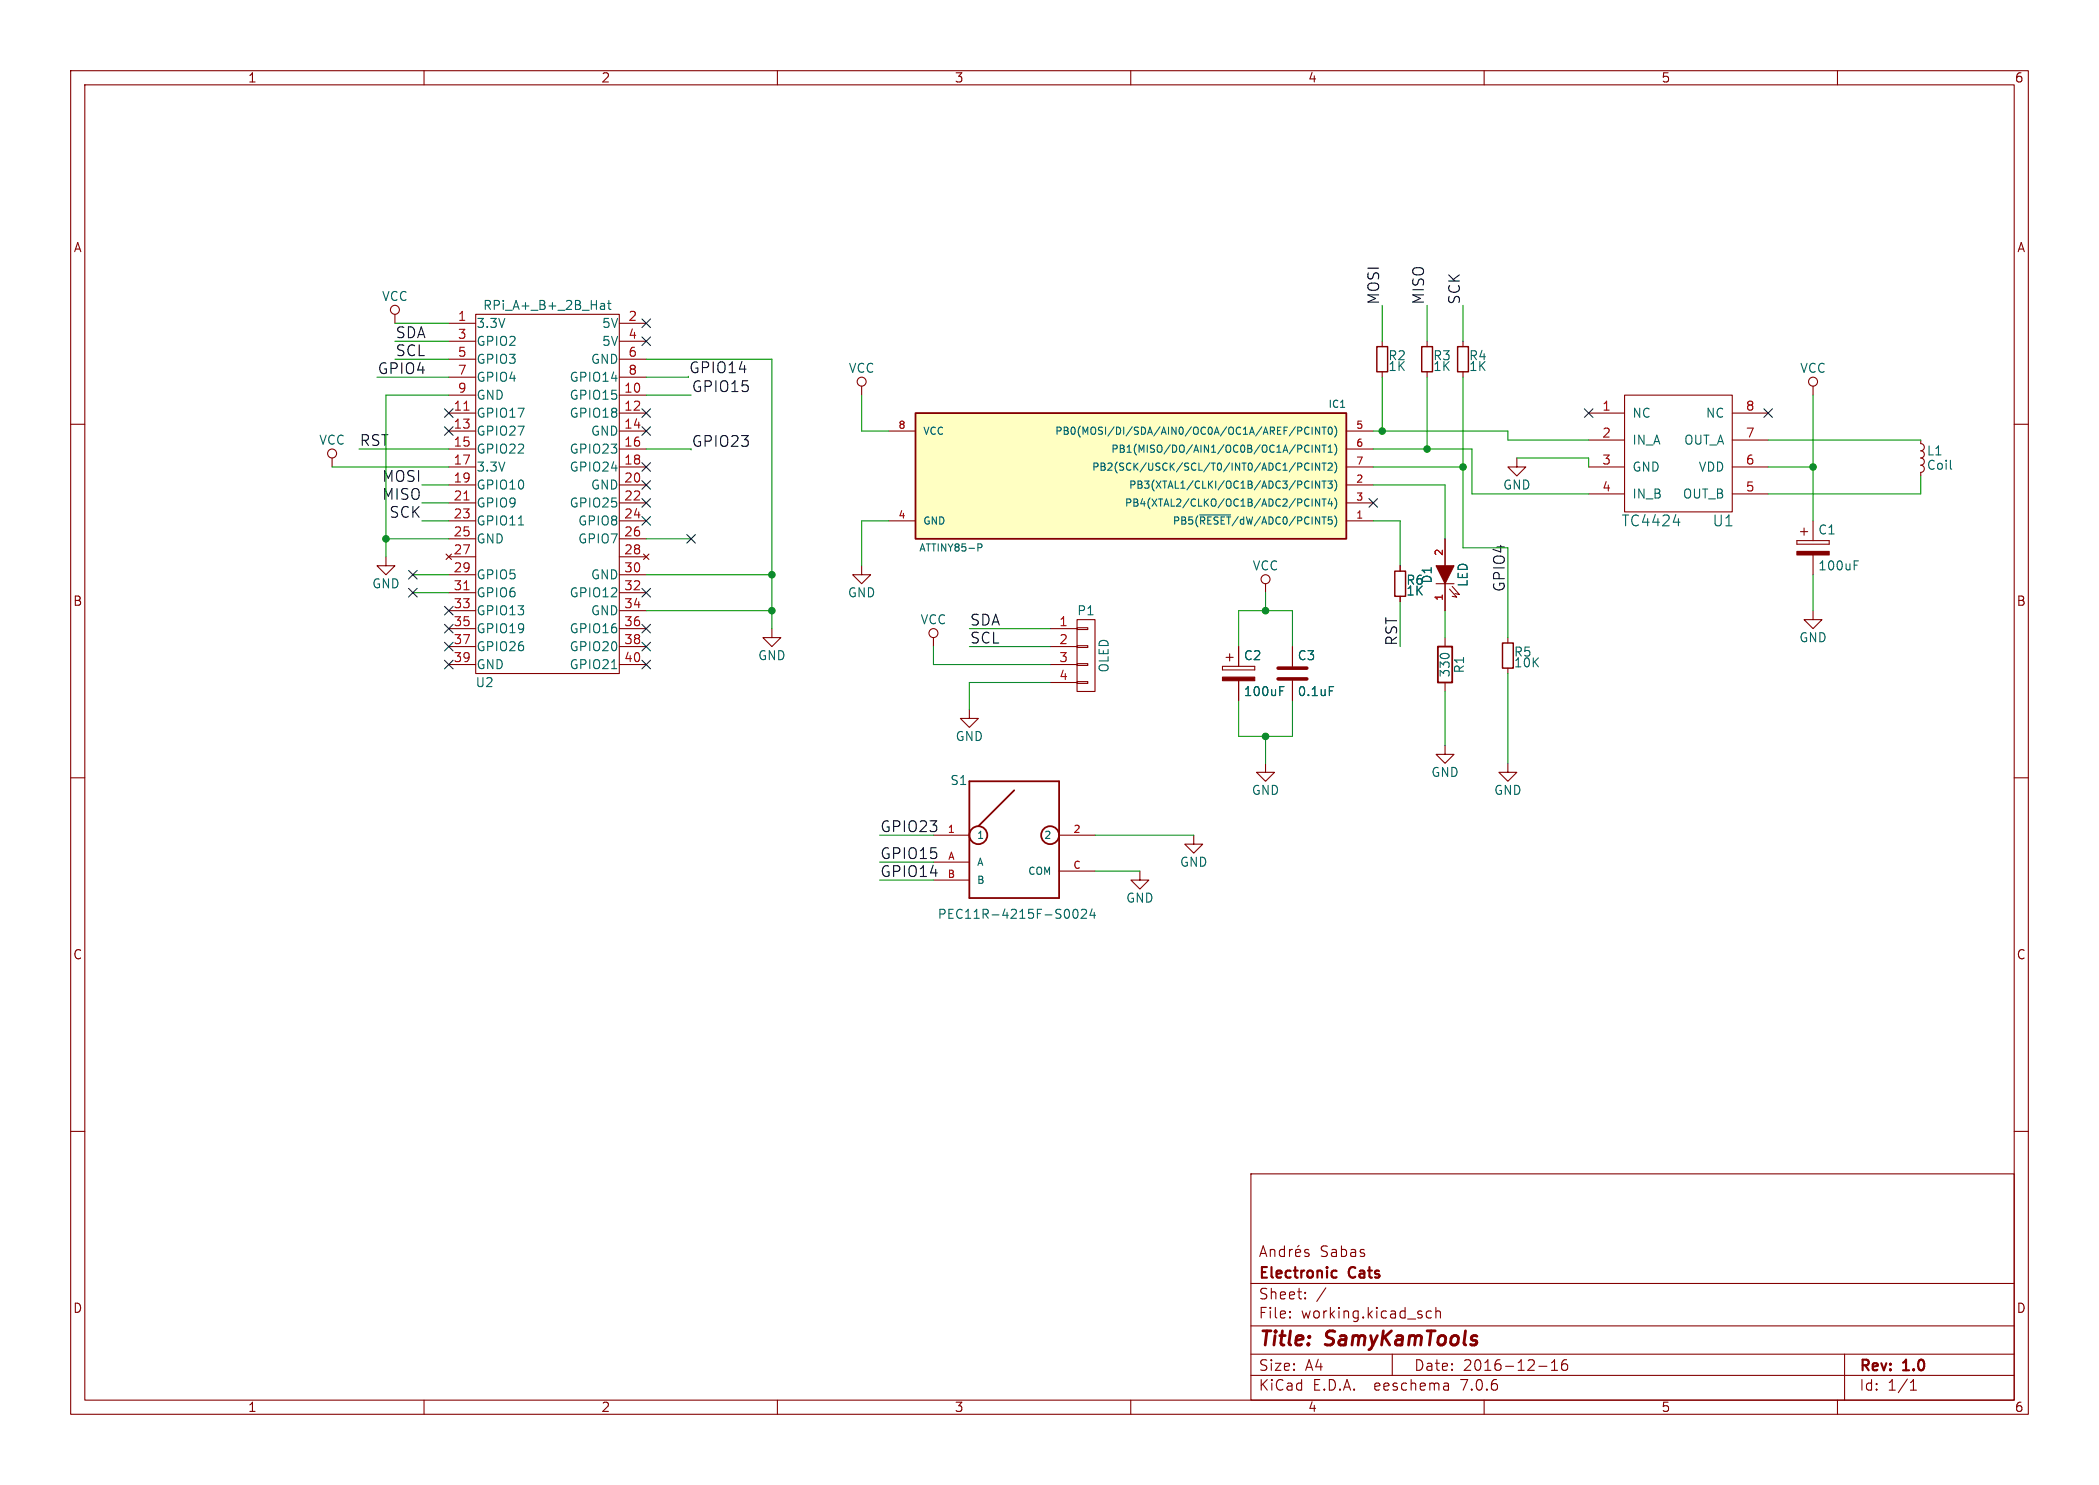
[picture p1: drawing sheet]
<svg xmlns="http://www.w3.org/2000/svg" width="297mm" height="210mm" viewBox="0 0 297 210" stroke-linecap="round" stroke-linejoin="round" font-family="sans-serif">
<g fill="none" stroke="#840000" stroke-width=".15">
<path d="M10 10h277v190h-277zM12 12h273v186h-273zM60 10v2M110 10v2M160 10v2M210 10v2M260 10v2M10 60h2M55.9 44.5v1.2M63.5 58.4h3.8M63.5 45.7h3.8M63.5 55.9h3.8"/>
<path d="M63.5 48.3h3.8M63.5 50.8h3.8M63.5 53.3h3.8M67.3 44.5h20.3v50.8h-20.3zM87.6 58.4h3.8M87.6 45.7h3.8M87.6 55.9h3.8M87.6 48.3h3.8M87.6 50.8h3.8M87.6 53.3h3.8M121.9 54.6v1.3M195.6 48.3v.7"/>
<path d="M195.6 52.6v.7M201.9 48.3v.7M201.9 52.6v.7M207 48.3v.7M207 52.6v.7M224.8 58.4h5.1M229.9 55.9h15.2v16.5h-15.2zM245.1 58.4h5.1M256.5 54.6v1.3M285 60h2M47 64.8v1.2M54.6 78.7v1.3h1.3l-1.3 1.3-1.3-1.3h1.3"/>
<path d="M63.1 78.4l.8 .7M63.5 73.7h3.8M63.5 68.6h3.8M63.5 71.1h3.8M63.5 61h3.8M63.5 63.5h3.8M63.5 66h3.8M63.5 76.2h3.8M63.5 78.7h3.8M63.9 78.4l-.8 .7M87.6 73.7h3.8M87.6 68.6h3.8"/>
<path d="M87.6 71.1h3.8M87.6 61h3.8M87.6 63.5h3.8M87.6 66h3.8M87.6 76.2h3.8M87.6 78.7h3.8M91.1 78.4l.7 .7M91.8 78.4l-.7 .7M125.7 73.7h3.8M125.7 61h3.8M190.5 73.7h3.8M190.5 68.6h3.8"/>
<path d="M190.5 71.1h3.8M190.5 61h3.8M190.5 63.5h3.8M190.5 66h3.8M204.5 76.2v3.8M214.6 64.8v1.2h1.3l-1.3 1.3-1.2-1.3h1.2M224.8 66h5.1M224.8 62.2h5.1M224.8 69.9h5.1M245.1 66h5.1M245.1 62.2h5.1M245.1 69.9h5.1"/>
<path d="M254.3 76.5v.5zM254.3 77h4.5zM254.3 76.5h4.5zM254.8 75.2h1M255.3 74.7v1M256.5 73.7v2.8M256.5 78.5v2.8M258.8 76.5v.5zM271.8 62.2v.5a.51 .51 0 0 1 .5 .5 .51 .51 0 0 1-.5 .6 .51 .51 0 0 1 .5 .5 .51 .51 0 0 1-.5 .5 .51 .51 0 0 1 .5 .5 .51 .51 0 0 1-.5 .5 .51 .51 0 0 1 .5 .5 .51 .51 0 0 1-.5 .5v.5M63.5 88.9h3.8M63.5 91.4h3.8M63.5 94h3.8"/>
<path d="M63.5 81.3h3.8M63.5 83.8h3.8M63.5 86.4h3.8M87.6 88.9h3.8M87.6 91.4h3.8M87.6 94h3.8M87.6 81.3h3.8M87.6 83.8h3.8M87.6 86.4h3.8M109.2 88.9v1.3h1.3l-1.3 1.2-1.3-1.2h1.3M121.9 80v1.3h1.3l-1.3 1.3-1.3-1.3h1.3M132.1 90.2v1.2"/>
<path d="M148.6 88.9h3.8M148.6 91.4h3.8M148.6 94h3.8M148.6 96.5h3.8M152.4 96.4h1.5v.2h-1.5zM152.4 93.9h1.5v.2h-1.5zM152.4 91.3h1.5v.3h-1.5zM152.4 88.8h1.5v.2h-1.5zM152.4 87.6h2.5v10.2h-2.5zM173 94.2v.5zM173 94.7h4.5zM173 94.2h4.5z"/>
<path d="M173.5 93h1M174 92.5v1M175.3 91.4v2.8M175.3 96.3v2.8M177.5 94.2v.5zM179.1 82.6v1.2M182.9 91.4v2.8M182.9 96.3v2.8M198.1 80v.8M198.1 84.3v.8M203.2 82.6h2.5M204.5 82.6v3.8"/>
<path d="M204.5 90.2v1.2M204.5 96.5v1.3M205.1 83.3l1 1.2-.6-.2M205.5 82.9l1 1.2-.6-.2M213.4 90.2v.7M213.4 94.5v.8M256.5 86.4v1.2h1.3l-1.3 1.3-1.2-1.3h1.2M10 110h2M132.1 118.1h5.1M137.2 100.3v1.3h1.2l-1.2 1.3-1.3-1.3h1.3M149.9 118.1h5M168.9 118.1v1.3h1.3l-1.3 1.3-1.3-1.3h1.3"/>
<path d="M179.1 108v1.2h1.2l-1.2 1.3-1.3-1.3h1.3M204.5 105.4v1.3h1.2l-1.2 1.3-1.3-1.3h1.3M213.4 108v1.2h1.2l-1.2 1.3-1.3-1.3h1.3M285 110h2M132.1 121.9h5.1M132.1 124.5h5.1M149.9 123.2h5M161.3 123.2v1.3h1.3l-1.3 1.2-1.3-1.2h1.3M10 160h2M285 160h2M177 166h108v32h-108zM178.2 177.7l.5-1.5 .5 1.5"/>
<path d="M178.4 177.3h.7M179.7 176.7v1M179.7 176.8a.37 .37 0 0 1 .7 .1v.8M181.7 176.8l-.4-.1-.3 .3v.4l.2 .2 .1 .1 .4-.1M181.7 176.2v1.5M182.5 176.7v1M182.9 176.7l-.3 .1-.1 .2M183.3 177.2l.7-.1v-.3l-.5-.1-.2 .2 .1 .7 .1 .1 .5-.1M183.8 176.1l-.2 .2M185.2 176.8l-.4-.1-.2 .2 .1 .2 .5 .2v.1v.2l-.2 .1-.4-.1M60 198v2M110 198v2"/>
<path d="M160 198v2M177 194.5h108M177 191.5h108M177 187.5h108M177 181.5h108M182.5 186.3h.1l-.1 .1M182.5 186.3v.1M182.5 185.5v.1M182.5 185.5h.1l-.1 .1M184.7 183.6v.1M184.7 183.6h-.1l.1 .1M184.7 182.8v.1"/>
<path d="M184.7 182.8h-.1l.1 .1M187.6 182.1l-1.3 2M197 191.5v3M202.5 185.5l-.4-.1-.3 .3v.4l.2 .2 .1 .1 .4-.1M203.2 185.5a.37 .37 0 0 1 .6 .1v.8M203.2 184.9v1.5M204.9 195.7l.1 .9M205 196.5l-.2 .1M205 196h-.2M210 198v2M217.7 193.2h1.2M219.5 193.8h.9"/>
<path d="M219.5 192.7l.5-.4v1.5M221.7 192.3a.59 .59 0 0 0-.7 .6v.6l.1 .2 .4 .1 .2-.1 .1-.5-.1-.3h-.5l-.2 .3M260 198v2M261 191.5v6.5M270.3 196.6h.9M270.3 195.5l.4-.4v1.5"/>
<circle cx="55.9" cy="43.8" r=".63"/>
<circle cx="121.9" cy="54" r=".63"/>
<circle cx="256.5" cy="54" r=".63"/>
<circle cx="47" cy="64.1" r=".63"/>
<circle cx="132.1" cy="89.5" r=".63"/>
<circle cx="179.1" cy="81.9" r=".63"/>
</g>
<path d="M188.7 179.7l.4 .1M189.1 180.6l-.4 .1" fill="none" stroke="#840000" stroke-width=".3"/>
<path d="M129.5 58.4h61v17.8h-61z" fill="#ffffc2" stroke="#ffffc2" stroke-width=".14"/>
<g fill="none" stroke="#840000" stroke-width=".25">
<path d="M129.5 58.4h61v17.8h-61zM203.5 91.4h2v5.1h-2zM137.2 110.5h12.7v16.5h-12.7zM143.5 111.8l-5.1 5"/>
<circle cx="138.4" cy="118.1" r="1.27"/>
<circle cx="148.6" cy="118.1" r="1.27"/>
</g>
<g fill="none" stroke="#006464" stroke-width=".15">
<path d="M84.9 43.6l.2 .2 .4-.1M85 43h.5v.8M85.5 43.2l-.4 .1-.2 .2M86 42.9h.5M86.1 42.5v1.1l.1 .1 .3 .1M73.4 74.2h.7M138.4 76.9h.4l.1 .2v.3h-.5M169.7 72.8h4.4M183.6 60.9h.5l.1-.2v-.2l-.6-.1v1M183.6 65.5h.4l.2 .2-.1 .3h-.5M184.7 63.8l.2 .2 .3-.1M185.2 60.5a.48 .48 0 0 0-.6 .3 .48 .48 0 0 0 .4 .6l.2-.1"/>
<path d="M185.2 65.6a.48 .48 0 0 0-.6 .3 .48 .48 0 0 0 .4 .6l.2-.1M185.2 63l-.3-.1-.2 .2M185.7 60.4v1M185.7 62.9v1.1M185.7 65.5v1M185.7 68v1M185.7 70.6v1M186.7 60.4v1l-.6-1v1M186.7 62.9v1.1l-.6-1.1v1.1M186.7 65.5v1l-.6-1v1M186.7 68v1l-.6-1v1M186.7 70.6v1l-.6-1v1"/>
<path d="M187.1 68h.5M187.1 70.6h.5M187.1 60.4h.5M187.1 62.9h.5M187.1 65.5h.5M187.4 60.4v1M187.4 62.9v1.1M187.4 65.5v1M187.4 68v1M187.4 70.6v1M187.9 68h.6l-.3 .4 .3 .1v.4l-.2 .1-.4-.1M187.9 65.6l.4-.1 .2 .3-.6 .7h.6"/>
<path d="M187.9 64h.6M187.9 63.2l.3-.3v1.1M188 73.1h.5M188.1 60.5l.1-.1a.54 .54 0 0 1 .3 .5 .54 .54 0 0 1-.3 .5 .68 .68 0 0 1-.1-.9zM188.2 70.5l-.3 .7h.7M188.4 73.5l.1 .2-.1 .4M188.4 70.9v.7M188.9 73a1.16 1.16 0 0 1 0 1.5M188.9 60.3a1.16 1.16 0 0 1 0 1.5M188.9 62.8a1.16 1.16 0 0 1 0 1.5M188.9 65.3a1.16 1.16 0 0 1 0 1.6M188.9 67.9a1.16 1.16 0 0 1 0 1.5"/>
<path d="M188.9 70.4a1.16 1.16 0 0 1 0 1.6M236.8 73.8h.9M262.4 79.9h.4M262.4 79.3h.6M276 66.3l.2 .1M86.5 94.6h.8M181.1 97.7h.4M181.1 97.1h.6M188.1 97.1h.6M152 128.7l.1-.1a.69 .69 0 0 1 .3 1.1l-.2 .2a.68 .68 0 0 1-.3-1.2zM153 128.7l.2-.1h.3l.2 .1v.3v.1l-.7 .8h.7M154.5 128.5l-.3 .9h.8"/>
<path d="M154.8 129v.9"/>
</g>
<g fill="#840000" stroke="#840000" stroke-width=".15">
<path d="M173 95.8h4.5v.5h-4.5z"/>
<path d="M254.3 78h4.5v.5h-4.5z"/>
<path d="M203.2 80h2.5l-1.2 2.6z"/>
</g>
<path d="M194.8 49h1.5v3.6h-1.5zM201.2 49h1.5v3.6h-1.5zM206.2 49h1.6v3.6h-1.6zM197.4 80.8h1.5v3.5h-1.5zM212.6 90.9h1.5v3.6h-1.5z" fill="none" stroke="#840000" stroke-width=".2"/>
<path d="M65.6 58h.8M65.6 70.7h.8M65.6 83.4h.8" fill="none" stroke="#a90000" stroke-width=".15"/>
<path d="M180.8 96h4.1M180.8 94.5h4.1" fill="none" stroke="#840000" stroke-width=".51"/>
<g fill="none" stroke="#009600" stroke-width=".15">
<path d="M53.3 53.3h10.2M55.9 48.3h7.6M55.9 45.7h7.6M55.9 50.8h7.6M63.5 55.9h-8.9v22.8M91.4 50.8h17.8v38.1M91.4 53.3h6M91.4 55.9h6.4M121.9 55.9v5.1h3.8M195.6 43.2v5.1M195.6 53.3v7.7M201.9 43.2v5.1"/>
<path d="M201.9 53.3v10.2M207 43.2v5.1M207 53.3v24.2h6.4v12.7M256.5 55.9v17.8M47 66h16.5M50.8 63.5h12.7M54.6 76.2h8.9M59.7 73.7h3.8M59.7 71.1h3.8M59.7 68.6h3.8M91.4 63.5h6.4M91.4 76.2h6.4"/>
<path d="M125.7 73.7h-3.8v6.3M194.3 66h12.7M194.3 63.5h14v6.4h16.5M194.3 73.7h3.8v6.3M194.3 68.6h10.2v7.6M194.3 61h19.1v1.2h11.4M214.6 64.8h10.2v1.2M250.2 66h6.3M250.2 62.2h21.6M271.8 67.3v2.6h-21.6M58.4 81.3h5.1M58.4 83.8h5.1"/>
<path d="M91.4 86.4h17.8M91.4 81.3h17.8M132.1 91.4v2.6h16.5M137.2 91.4h11.4M137.2 88.9h11.4M148.6 96.5h-11.4v3.8M175.3 91.4v-5h7.6v5M175.3 99.1v5h7.6v-5M179.1 83.8v2.6M198.1 85.1v6.3M204.5 86.4v3.8M204.5 97.8v7.6"/>
<path d="M213.4 95.3v12.7M256.5 81.3v5.1M124.5 118.1h7.6M154.9 118.1h14M179.1 104.1v3.9M124.5 121.9h7.6M124.5 124.5h7.6M154.9 123.2h6.4"/>
</g>
<g fill="none" stroke="#000084" stroke-width=".15">
<path d="M62.9 57.8l1.2 1.2M64.1 57.8l-1.2 1.2M90.8 57.8l1.2 1.2M90.8 45.1l1.2 1.2M90.8 47.7l1.2 1.2M92 57.8l-1.2 1.2M92 45.1l-1.2 1.2M92 47.7l-1.2 1.2M224.2 57.8l1.2 1.2M225.4 57.8l-1.2 1.2M249.6 57.8l1.2 1.2M250.8 57.8l-1.2 1.2"/>
<path d="M62.9 60.4l1.2 1.2M64.1 60.4l-1.2 1.2M90.8 73.1l1.2 1.2M90.8 70.5l1.2 1.2M90.8 60.4l1.2 1.2M90.8 65.4l1.2 1.2M90.8 68l1.2 1.2M92 73.1l-1.2 1.2M92 70.5l-1.2 1.2M92 65.4l-1.2 1.2M92 60.4l-1.2 1.2M92 68l-1.2 1.2"/>
<path d="M97.2 75.6l1.2 1.2M98.4 75.6l-1.2 1.2M193.7 70.5l1.2 1.2M194.9 70.5l-1.2 1.2M57.8 80.7l1.2 1.2M57.8 83.2l1.2 1.2M59 80.7l-1.2 1.2M59 83.2l-1.2 1.2M62.9 85.8l1.2 1.2M62.9 90.8l1.2 1.2M62.9 88.3l1.2 1.2M62.9 93.4l1.2 1.2"/>
<path d="M64.1 85.8l-1.2 1.2M64.1 90.8l-1.2 1.2M64.1 93.4l-1.2 1.2M64.1 88.3l-1.2 1.2M90.8 83.2l1.2 1.2M90.8 93.4l1.2 1.2M90.8 88.3l1.2 1.2M90.8 90.8l1.2 1.2M92 83.2l-1.2 1.2M92 93.4l-1.2 1.2M92 88.3l-1.2 1.2M92 90.8l-1.2 1.2"/>
</g>
<g fill="#009600" stroke="#009600" stroke-width=".15">
<circle cx="54.6" cy="76.2" r=".46"/>
<circle cx="179.1" cy="86.4" r=".46"/>
<circle cx="179.1" cy="104.1" r=".46"/>
<circle cx="109.2" cy="81.3" r=".46"/>
<circle cx="109.2" cy="86.4" r=".46"/>
<circle cx="207" cy="66" r=".46"/>
<circle cx="201.9" cy="63.5" r=".46"/>
<circle cx="195.6" cy="61" r=".46"/>
<circle cx="256.5" cy="66" r=".46"/>
</g>
<g font-size="2.8" fill="#840000">
<text x="178" y="190.9">Title:</text>
<text x="187.7" y="190.9">SamyKamTools</text>
</g>
<g font-size="2.1" fill="#0f0f0f">
<text x="55.9" y="47.9">SDA</text>
<text x="195.3" y="43.2" transform="rotate(-90 195.3 43.2)">MOSI</text>
<text x="201.6" y="43.2" transform="rotate(-90 201.6 43.2)">MISO</text>
<text x="206.7" y="43.2" transform="rotate(-90 206.7 43.2)">SCK</text>
<text x="53.3" y="53">GPIO4</text>
<text x="55.9" y="50.5">SCL</text>
<text x="97.8" y="55.6">GPIO15</text>
<text x="50.8" y="63.2">RST</text>
<text x="54" y="70.8">MISO</text>
<text x="54" y="68.3">MOSI</text>
<text x="55" y="73.3">SCK</text>
<text x="213" y="83.8" transform="rotate(-90 213 83.8)">GPIO4</text>
<text x="137.2" y="88.6">SDA</text>
<text x="137.2" y="91.1">SCL</text>
<text x="197.8" y="91.4" transform="rotate(-90 197.8 91.4)">RST</text>
<text x="124.5" y="117.8">GPIO23</text>
<text x="124.5" y="121.6">GPIO15</text>
<text x="124.5" y="124.1">GPIO14</text>
</g>
<g font-size="2.1" fill="#009600">
<text x="97.4" y="52.9">GPIO14</text>
<text x="97.8" y="63.3">GPIO23</text>
</g>
<g font-size="2.1" fill="#006464">
<text x="229.4" y="74.7">TC4424</text>
<text x="242.2" y="74.7">U1</text>
</g>
<g font-size="2.1" fill="#840000">
<text x="186.7" y="178">Sabas</text>
<text x="178" y="184">Sheet:</text>
<text x="178" y="181.2">Electronic</text>
<text x="191" y="181.2">Cats</text>
<text x="178" y="186.7">File:</text>
<text x="184.1" y="186.7">working.kicad_sch</text>
<text x="178" y="196.9">KiCad</text>
<text x="178" y="194.1">Size:</text>
<text x="184.7" y="194.1">A4</text>
<text x="185.7" y="196.9">E.D.A.</text>
<text x="194.6" y="196.9">eeschema</text>
<text x="200" y="194.1">Date:</text>
<text x="207" y="196.9">7.0.6</text>
<text x="207" y="194.1">2016-12-16</text>
<text x="263" y="194.3">Rev:</text>
<text x="263" y="196.9">Id:</text>
<text x="267.1" y="196.9">1/1</text>
<text x="269.4" y="194.3">1.0</text>
</g>
<g font-size="1.8" fill="#840000">
<text x="35" y="11.9">1</text>
<text x="85" y="11.9">2</text>
<text x="135" y="11.9">3</text>
<text x="185" y="11.9">4</text>
<text x="235" y="11.9">5</text>
<text x="285" y="11.9">6</text>
<text x="10.3" y="35.9">A</text>
<text x="285.3" y="35.9">A</text>
<text x="10.3" y="85.9">B</text>
<text x="285.3" y="85.9">B</text>
<text x="10.3" y="135.9">C</text>
<text x="285.3" y="135.9">C</text>
<text x="10.3" y="185.9">D</text>
<text x="285.3" y="185.9">D</text>
<text x="35" y="199.9">1</text>
<text x="85" y="199.9">2</text>
<text x="135" y="199.9">3</text>
<text x="185" y="199.9">4</text>
<text x="235" y="199.9">5</text>
<text x="285" y="199.9">6</text>
</g>
<g font-size="1.8" fill="#006464">
<text x="54" y="42.8">VCC</text>
<text x="67.3" y="46.6">3.3V</text>
<text x="68.3" y="44">RPi_A+_B+_2B_Hat</text>
<text x="85.1" y="46.6">5V</text>
<text x="67.3" y="49.1">GPIO2</text>
<text x="67.3" y="51.7">GPIO3</text>
<text x="83.5" y="51.7">GND</text>
<text x="85.1" y="49.1">5V</text>
<text x="120" y="52.9">VCC</text>
<text x="196.4" y="51.2">R2</text>
<text x="196.4" y="52.7">1K</text>
<text x="202.7" y="51.2">R3</text>
<text x="202.7" y="52.7">1K</text>
<text x="207.8" y="51.2">R4</text>
<text x="207.8" y="52.7">1K</text>
<text x="254.6" y="52.9">VCC</text>
<text x="67.3" y="59.3">GPIO17</text>
<text x="67.3" y="54.2">GPIO4</text>
<text x="67.3" y="56.7">GND</text>
<text x="80.5" y="56.7">GPIO15</text>
<text x="80.5" y="59.3">GPIO18</text>
<text x="80.5" y="54.2">GPIO14</text>
<text x="230.9" y="59.3">NC</text>
<text x="241.3" y="59.3">NC</text>
<text x="45.1" y="63.1">VCC</text>
<text x="67.3" y="61.8">GPIO27</text>
<text x="67.3" y="64.4">GPIO22</text>
<text x="80.5" y="64.4">GPIO23</text>
<text x="83.5" y="61.8">GND</text>
<text x="230.9" y="63.1">IN_A</text>
<text x="238.2" y="63.1">OUT_A</text>
<text x="272.6" y="64.6">L1</text>
<text x="67.3" y="66.9">3.3V</text>
<text x="67.3" y="69.4">GPIO10</text>
<text x="67.3" y="72">GPIO9</text>
<text x="80.5" y="66.9">GPIO24</text>
<text x="80.5" y="72">GPIO25</text>
<text x="83.5" y="69.4">GND</text>
<text x="212.6" y="69.4">GND</text>
<text x="230.9" y="66.9">GND</text>
<text x="230.9" y="70.7">IN_B</text>
<text x="238" y="70.7">OUT_B</text>
<text x="240.3" y="66.9">VDD</text>
<text x="272.6" y="66.6">Coil</text>
<text x="67.3" y="74.5">GPIO11</text>
<text x="67.3" y="77.1">GND</text>
<text x="81.7" y="74.5">GPIO8</text>
<text x="81.7" y="77.1">GPIO7</text>
<text x="257.2" y="75.8">C1</text>
<text x="52.6" y="83.4">GND</text>
<text x="67.3" y="82.1">GPIO5</text>
<text x="83.5" y="82.1">GND</text>
<text x="177.2" y="80.9">VCC</text>
<text x="198.9" y="82.9">R6</text>
<text x="202.8" y="82.6" transform="rotate(-90 202.8 82.6)">D1</text>
<text x="207.9" y="83.1" transform="rotate(-90 207.9 83.1)">LED</text>
<text x="257.2" y="80.9">100uF</text>
<text x="67.3" y="84.7">GPIO6</text>
<text x="67.3" y="87.2">GPIO13</text>
<text x="67.3" y="89.8">GPIO19</text>
<text x="80.5" y="84.7">GPIO12</text>
<text x="80.5" y="89.8">GPIO16</text>
<text x="83.5" y="87.2">GND</text>
<text x="119.9" y="84.7">GND</text>
<text x="130.2" y="88.5">VCC</text>
<text x="152.3" y="87.2">P1</text>
<text x="198.9" y="84.4">1K</text>
<text x="67.3" y="92.3">GPIO26</text>
<text x="67.3" y="94.8">GND</text>
<text x="80.5" y="92.3">GPIO20</text>
<text x="80.5" y="94.8">GPIO21</text>
<text x="107.2" y="93.6">GND</text>
<text x="157.1" y="95.2" transform="rotate(-90 157.1 95.2)">OLED</text>
<text x="175.9" y="93.6">C2</text>
<text x="183.5" y="93.6">C3</text>
<text x="205.3" y="95.9" transform="rotate(-90 205.3 95.9)">330</text>
<text x="207.4" y="95.3" transform="rotate(-90 207.4 95.3)">R1</text>
<text x="214.1" y="93.1">R5</text>
<text x="214.1" y="94.6">10K</text>
<text x="254.5" y="91">GND</text>
<text x="67.2" y="97.4">U2</text>
<text x="175.9" y="98.7">100uF</text>
<text x="183.5" y="98.7">0.1uF</text>
<text x="135.1" y="105">GND</text>
<text x="134.4" y="111.2">S1</text>
<text x="177" y="112.6">GND</text>
<text x="202.4" y="110.1">GND</text>
<text x="211.3" y="112.6">GND</text>
<text x="166.9" y="122.8">GND</text>
<text x="132.6" y="130.1">PEC11R-4215F-S0024</text>
<text x="159.3" y="127.9">GND</text>
</g>
<g font-size="1.8" fill="#a90000">
<text x="64.7" y="45.5">1</text>
<text x="88.8" y="45.5">2</text>
<text x="64.7" y="48">3</text>
<text x="64.7" y="50.5">5</text>
<text x="64.7" y="53.1">7</text>
<text x="88.8" y="48">4</text>
<text x="88.8" y="50.5">6</text>
<text x="88.8" y="53.1">8</text>
<text x="64.1" y="58.2">11</text>
<text x="64.7" y="55.6">9</text>
<text x="88.2" y="55.6">10</text>
<text x="88.2" y="58.2">12</text>
<text x="226.6" y="58.2">1</text>
<text x="246.9" y="58.2">8</text>
<text x="64.1" y="60.7">13</text>
<text x="64.1" y="63.2">15</text>
<text x="64.1" y="65.8">17</text>
<text x="88.2" y="60.7">14</text>
<text x="88.2" y="63.2">16</text>
<text x="88.2" y="65.8">18</text>
<text x="226.6" y="62">2</text>
<text x="226.6" y="65.8">3</text>
<text x="246.9" y="65.8">6</text>
<text x="246.9" y="62">7</text>
<text x="64.1" y="68.3">19</text>
<text x="64.1" y="70.9">21</text>
<text x="88.2" y="68.3">20</text>
<text x="88.2" y="70.9">22</text>
<text x="226.6" y="69.6">4</text>
<text x="246.9" y="69.6">5</text>
<text x="64.1" y="73.4">23</text>
<text x="64.1" y="75.9">25</text>
<text x="88.2" y="73.4">24</text>
<text x="88.2" y="75.9">26</text>
<text x="64.1" y="78.5">27</text>
<text x="64.1" y="81">29</text>
<text x="64.1" y="83.6">31</text>
<text x="88.2" y="78.5">28</text>
<text x="88.2" y="81">30</text>
<text x="88.2" y="83.6">32</text>
<text x="64.1" y="86.1">33</text>
<text x="64.1" y="88.6">35</text>
<text x="88.2" y="86.1">34</text>
<text x="88.2" y="88.6">36</text>
<text x="149.8" y="88.6">1</text>
<text x="64.1" y="91.2">37</text>
<text x="64.1" y="93.7">39</text>
<text x="88.2" y="91.2">38</text>
<text x="88.2" y="93.7">40</text>
<text x="149.8" y="91.2">2</text>
<text x="149.8" y="93.7">3</text>
<text x="149.8" y="96.3">4</text>
</g>
<g font-size="1.4" fill="#006464">
<text x="187.9" y="57.9">IC1</text>
<text x="130.6" y="61.7">VCC</text>
<text x="149.2" y="61.7">PB0(MOSI/DI/SDA/AIN0/OC0A/OC1A/AREF/PCINT0)</text>
<text x="157.1" y="64.2">PB1(MISO/DO/AIN1/OC0B/OC1A/PCINT1)</text>
<text x="154.4" y="66.8">PB2(SCK/USCK/SCL/T0/INT0/ADC1/PCINT2)</text>
<text x="159" y="71.9">PB4(XTAL2/CLKO/OC1B/ADC2/PCINT4)</text>
<text x="159.6" y="69.3">PB3(XTAL1/CLKI/OC1B/ADC3/PCINT3)</text>
<text x="130.6" y="74.4">GND</text>
<text x="165.8" y="74.4">PB5(~{RESET}/dW/ADC0/PCINT5)</text>
<text x="130" y="78.2">ATTINY85-P</text>
<text x="138.2" y="118.8">1</text>
<text x="147.6" y="118.8">2</text>
<text x="138.2" y="122.7">A</text>
<text x="138.2" y="125.2">B</text>
<text x="145.3" y="123.9">COM</text>
</g>
<g font-size="1.4" fill="#a90000">
<text x="127" y="60.7">8</text>
<text x="191.8" y="60.7">5</text>
<text x="191.8" y="63.2">6</text>
<text x="191.8" y="65.8">7</text>
<text x="191.8" y="68.3">2</text>
<text x="191.8" y="70.9">3</text>
<text x="127" y="73.4">4</text>
<text x="191.8" y="73.4">1</text>
<text x="204.2" y="78.7" transform="rotate(-90 204.2 78.7)">2</text>
<text x="204.2" y="85.1" transform="rotate(-90 204.2 85.1)">1</text>
<text x="134" y="117.9">1</text>
<text x="151.8" y="117.9">2</text>
<text x="134" y="124.2">B</text>
<text x="134.1" y="121.7">A</text>
<text x="151.8" y="122.9">C</text>
</g>
</svg>
